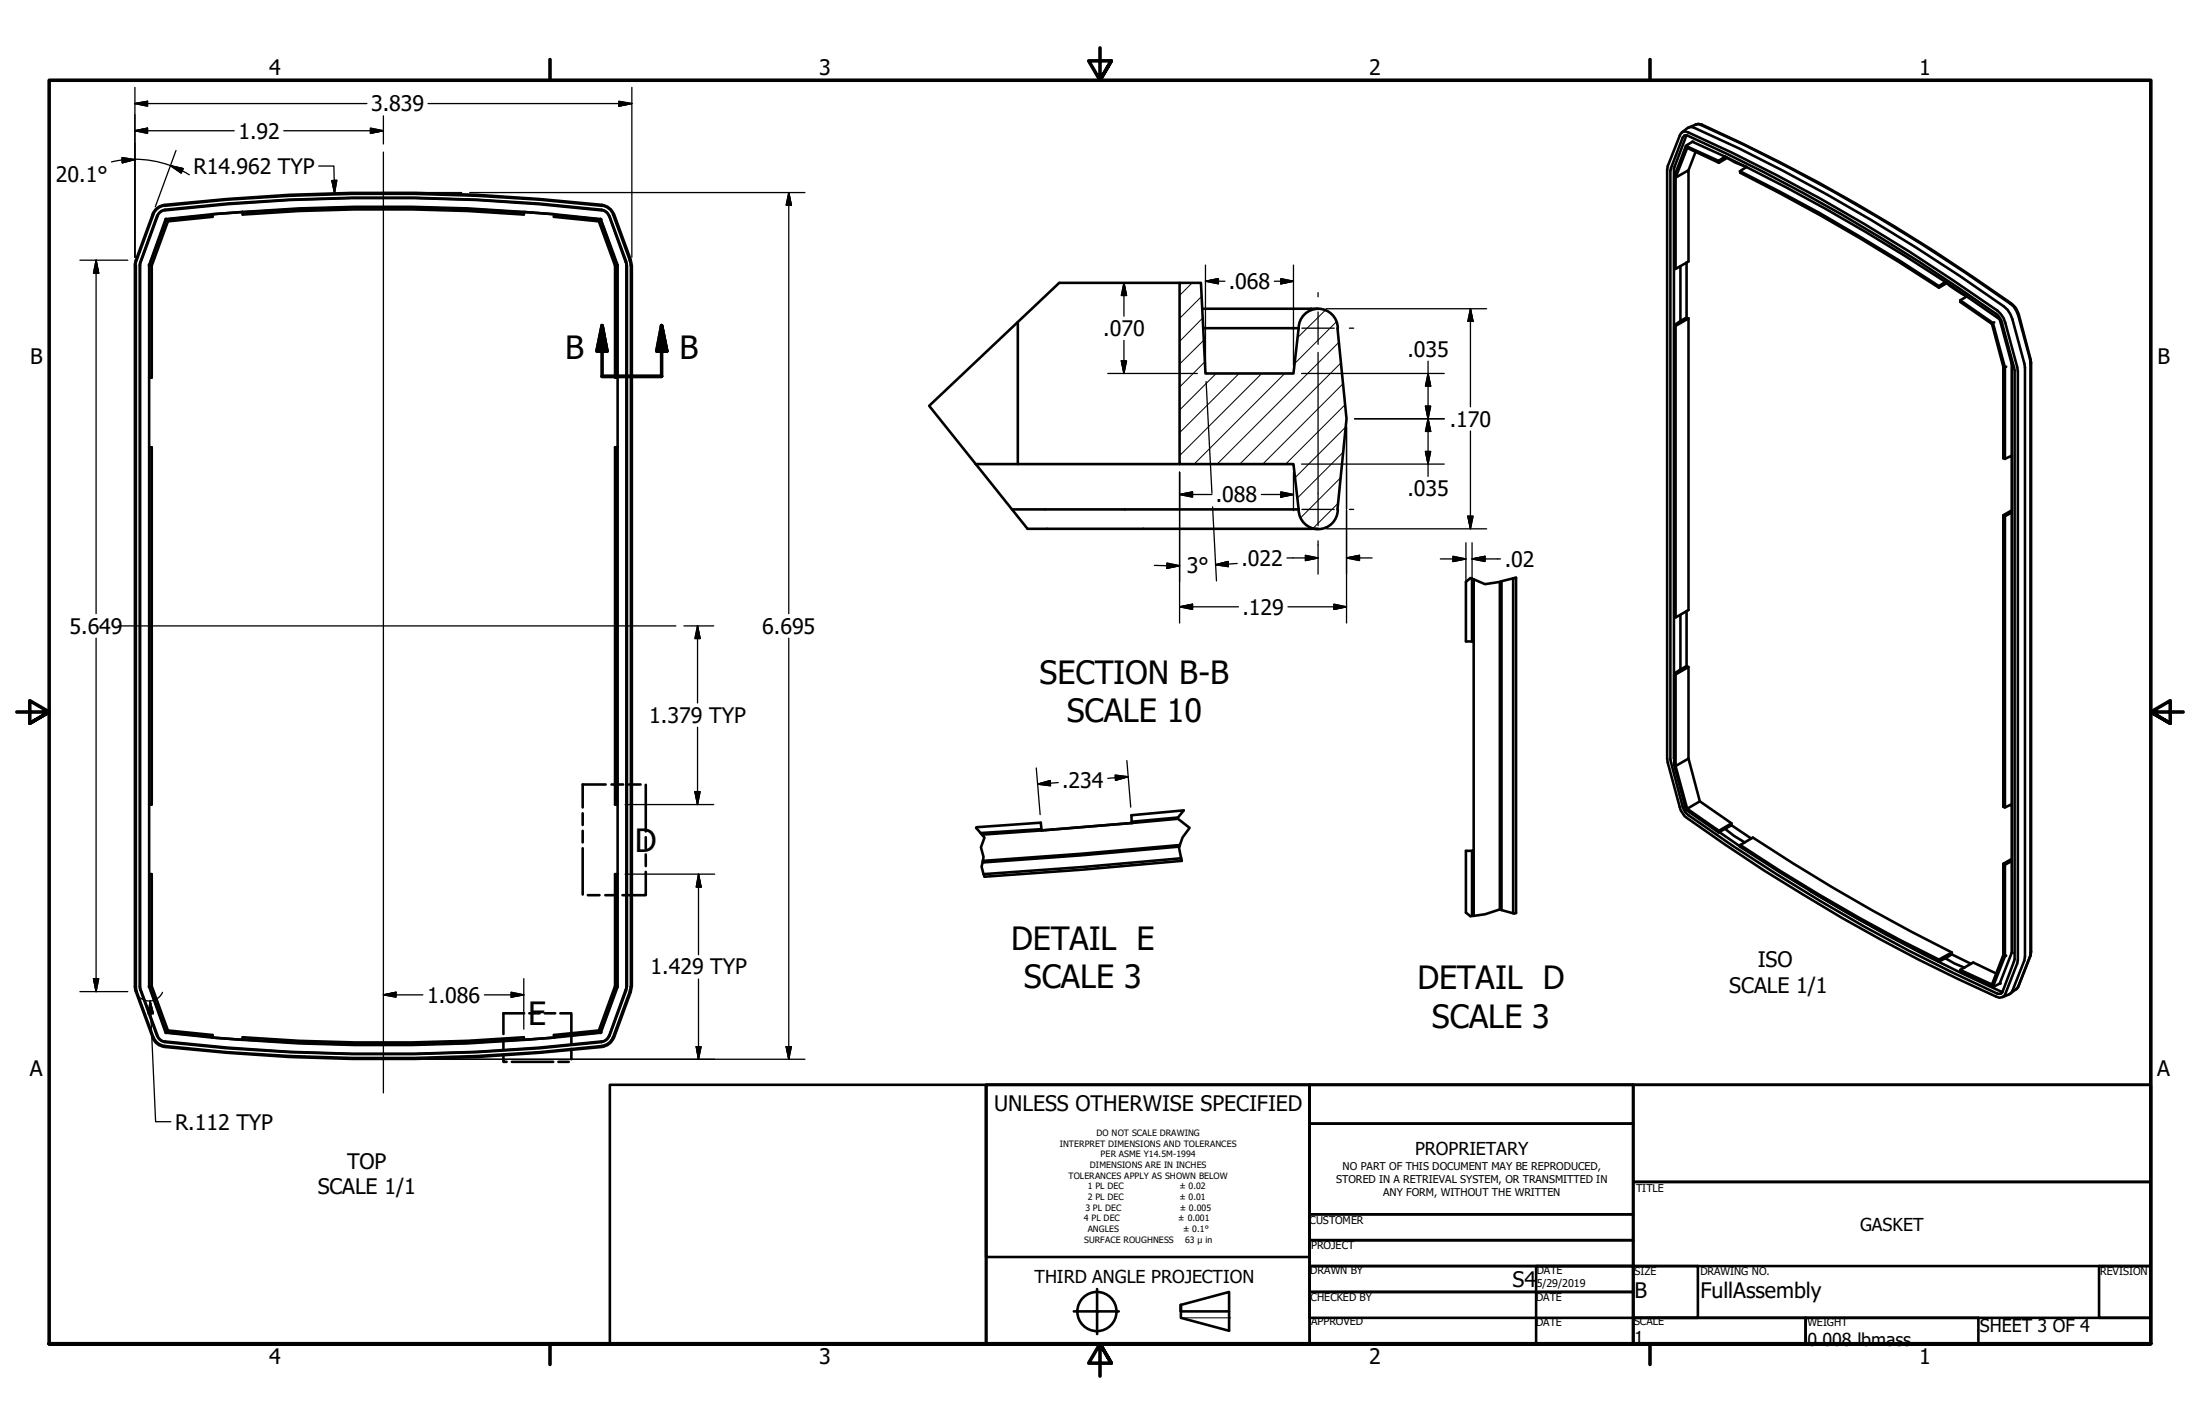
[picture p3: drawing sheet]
<svg xmlns="http://www.w3.org/2000/svg" width="432mm" height="279mm" viewBox="0 0 432 279" stroke-linecap="round" stroke-linejoin="round" font-family="sans-serif">
<!-- layer: Hatch (ANSI) -->
<g fill="none" stroke="#000" stroke-width=".2">
<path d="M234 55.5l-2.5 2.5M235.8 58.2l-4.3 4.3M236 62.4l-4.5 4.6M236.3 66.7l-4.8 4.7M236.5 71l-5 4.9M238.7 73.3l-7.2 7.2M243.2 73.3l-11.7 11.6M247.6 73.3l-16.1 16.1M252.2 73.3l-17.8 17.8M260.1 60.9l-5.4 5.3M262.3 63.1l-8.2 8.2M262.8 67.1l-23.9 24"/>
<path d="M263.2 71.2l-19.9 19.9M263.6 75.3l-15.8 15.8M264 79.4l-11.7 11.7M262.6 98.7l-4.9 4.9M263.1 93.7l-7.8 7.8M263.7 88.7l-9.1 9M264.2 83.8l-10 9.9"/>
</g>
<!-- layer: Visible (ANSI) -->
<g fill="none" stroke="#000" stroke-width=".51">
<path d="M329.9 26.2l.3-.3 .5-.1a343.1 343.1 0 0 1 61.3 35.2l1.3 1.4 .3 .9 2.4 9.5v115.6l-.1 .6-2.3 6.1a1.19 1.19 0 0 1-1.7 .5 348.5 348.5 0 0 1-61.3-35.5l-.7-1.1-2.7-10.2v-115.5l.1-.7zM330.1 26l1.2-.9 .6-.2a236.9 236.9 0 0 1 26.7 13.3 381.6 381.6 0 0 1 34.7 21.9l.7 .7 .6 .9 .4 .9 2.4 9.5v115.6l-.1 .8-2.3 5.9-.6 .7-1.3 .5M330.6 26.6l.2-.1a340.7 340.7 0 0 1 61.4 35.4l.6 1 2.6 9.7v115.6l-2.4 6.5-.3 .2h-.7a361.5 361.5 0 0 1-61.1-35.4l-.6-1.2-2.4-9.3v-115.5l2.4-6.5zM330.9 28.6l-2.3 6v18l.3 .2 2.5-1.5v-17.9l-2.5 1.5v17.9M330.9 28.6l6.4 3M330.9 28.6l1.3-.8 6.4 2.9M331 26.5l-2.5 6.6 .1 115.9M332.8 24.4l.5-.1a345.2 345.2 0 0 1 61.9 35.8l.9 1.7 2.4 8.7v.9v116.2M332.8 24.4l.6-.1 .6 .1a354.5 354.5 0 0 1 61.2 35.5l.5 .6 .5 1.2 2.5 9.5v115.6l-.2 .7-2.4 6.1-1.5 1.3M332.8 29.8l-1.4 3.6M332.8 24.4l-1.3 .6M337.3 31.6l.1 .3"/>
<path d="M337.4 31.9l-6.2-2.9-2.3 5.9M338.6 30.7a16.1 16.1 0 0 0 4.2 2.1M338.6 30.7l4.2 2.1M338.6 30.7l-1.3 .9M339 31l-1.6 .9M341.5 33.6a338.9 338.9 0 0 1 39.1 22.5M342.8 32.8l-1.3 .8 .1 .3a377.3 377.3 0 0 1 39 22.6M342.8 32.8a367.4 367.4 0 0 1 39 22.5M26.7 51.1l-.2 .9v141.5M26.7 52.1v141.4M27.5 51.4l-.1 .6v141.5M29.2 52h.1"/>
<path d="M29.3 52.1v22M30 42l-3.3 9.1M30.8 42.4l-3.2 9M30.8 42.4a1.91 1.91 0 0 1 1.6-1.3 378.2 378.2 0 0 1 86 .2 1.75 1.75 0 0 1 1.2 1.1l3.2 9 .1 .6v141.5M32.3 40.2a2.83 2.83 0 0 0-2.3 1.8M32.3 40.3a2.7 2.7 0 0 0-2.2 1.8l-3.4 9.3-.1 .6M32.3 40.2a385.3 385.3 0 0 1 85.9 0M32.3 40.4a385.3 385.3 0 0 1 85.9 0M32.4 41.3a373.6 373.6 0 0 1 85.6 0M32.4 41.2a1.81 1.81 0 0 0-1.5 1.2l-3.4 9.6v141.5M32.6 42.9l-3.3 9.1M41.7 42.2v.3l-8.7 .9-3.2 8.7v22h-.5"/>
<path d="M41.7 42.2l-9.1 .9-3.3 9v22M47.6 41.7a385 385 0 0 1 55.3 0M47.6 41.6v.5a360.3 360.3 0 0 1 55.2 0l.1-.5 5.9 .4v.2M47.6 41.6a367.9 367.9 0 0 1 70.3 1.4M47.6 41.6l-5.9 .4v.2M47.6 41.6l-5.9 .4-9.1 1M108.8 42.2l-.1 .3 8.8 .9 3.2 8.7v22h.5v13.7M108.8 42.2l9.1 .9 3.2 9M117.8 42.9l3.4 9.1v22.1M118 41.2a1.81 1.81 0 0 1 1.5 1.2M118.1 40.3a2.7 2.7 0 0 1 2.3 1.8M118.1 40.2a2.83 2.83 0 0 1 2.4 1.9"/>
<path d="M119.6 42.4l3.3 9M120.3 42.1l3.3 9M120.5 42l3.3 9.1M121.2 52.1l-.1 22M122.9 51.4l.1 .6M123.1 52.1v141.4M123.6 51.1l.2 .9M123.8 51.1l.2 .9M123.8 52.1v141.4M124 52.1v141.4M207.9 55.5h23.6M329.8 52.3v10.7l1.2-.7 .4 .2"/>
<path d="M331 51.5v10.8M381.8 55.3a21.5 21.5 0 0 0 4.2 2.9M381.8 55.3l-1.2 .8v.4l1.5-.9M381.8 55.3l4.2 2.9M384.7 58.9v.3l6.3 4.4 2.2 8.3v18l.3 .1 1.3-.6v11.2M384.7 58.9l6.5 4.5M386 58.2l6.5 4.5 2.3 8.7v18M386 58.2l-1.3 .7M29.3 74.1v13.7h.5v70.1h-.5M199.8 63.2v27.9h31.7M236 60.6h22.7M236.2 64.4h18.7l-1 8.9h-17.3l-.9-17.8h-4.2v35.6h22.4l1 8.8h-56.3"/>
<path d="M254.9 64.4a3.8 3.8 0 0 1 3.8-3.8 3.8 3.8 0 0 1 3.9 3.8M262.5 64.4l1.8 17.8-1.8 17.7M328.9 63.9v57.3M331.4 62.5v57.2l-2.5 1.5-.3-.2v-57.2M331.4 62.5l-2.5 1.4-.3-.1 1.2-.8M391.2 63.4l2.3 8.7M391.4 63.2l-.2 .2M393.8 71.9l-.3 .2v17.9M29.3 87.8v70.1M121.1 87.8v70.1M121.2 87.8h-.5v70.1h.5v13.6M121.2 87.8v70.1"/>
<path d="M191.5 91.1h8.3M254.9 100a3.8 3.8 0 0 0 3.8 3.8 3.8 3.8 0 0 0 3.9-3.8M201.7 103.8h57M287.7 114.2v11.7h1.5v41h-1.5v12.2M288.9 113.5v12.4M289.2 113.7v12.2M294.4 114.2v64.2M294.7 114v64.6M297 113.5v65.7M297.6 113.3v65.8M331 119.9v10.8M393.2 101.1v57.2l.3 .1 1.3-.6v11.2"/>
<path d="M393.5 101.3v57.1M394.8 100.1l-1.6 1 .3 .2 1.3-.7M394.8 100.6v57.2M328.6 132.1l2.4-1.4 .4 .2-2.5 1.4zM328.6 132.1v18.1l2.3 8.7 6.4 4.4M329.8 120.7v10.7M331.4 130.9v17.9l-2.5 1.5v-18M29.3 157.9v13.6h.5v22l3.2 8.7 8.7 .9v.4M232.3 159l-10.2 1 .1 1.5M328.9 150.3l2.3 8.4M331.2 158.7l6.2 4.3M331.4 148.8l2.2 8.4"/>
<path d="M333.6 157.2l6.3 4.3M333.6 157.2l-2.4 1.5M29.3 171.5v22M29.3 171.5v22l3.3 9.1 9.1 .9M121.1 171.5l.1 22M121.2 171.5h-.5v22l-3.2 8.7-8.8 .9 .1 .4M121.2 171.5v22M204.4 162.7l-11.9 .7M222.2 161.5l-17.8 1.4-.1-1.5-12.6 .9M222.2 161.5l-29.5 2.3M231.2 160.4l-9.1 .8M231.2 160.7l-9 .8"/>
<path d="M231.5 166.1l-19.3 1.7-19.4 1.4M231.6 165.8l-19.4 1.7-19.3 1.4M231.8 168.4l-19.3 1.7-19.5 1.4M232 168.9l-19.4 1.7-19.4 1.4M288.9 166.9v12.8M289.2 166.9v12.8M337.3 163.3l2.6-1.4 3.8 2.6M337.4 163l-.1 .3M337.4 163.3l4.1 2.8M338.6 162.6l1.8 1.4 2.1 1.3M339.9 161.9v-.4l-2.5 1.5M341.6 165.8a349.2 349.2 0 0 0 39 22.5"/>
<path d="M355.2 174.8a313.3 313.3 0 0 0 37.8 19.8M393.2 169.5v17.9l-2.2 5.8-6.3-2.9M393.5 169.7v17.9l.3-.1M394.8 168.5l-1.6 1 .3 .2 1.3-.7M394.8 169v17.9l-2.3 6.1-1.3 .6M26.5 193.6l.2 1M26.7 194.6l3.3 9M26.7 193.6l.1 .9M26.8 194.5l3.3 9M27.4 193.6l.1 .6M27.5 193.6l.1 .6M27.6 194.2l3.2 9"/>
<path d="M27.6 194.2l3.3 9M29.2 193.6h.1M29.3 193.6l3.3 9.1M121.1 193.5l-3.2 9.1-9.1 .9M121.2 193.6l-3.4 9.1M122.8 194.2l-3.2 9M122.9 193.6l-.1 .6M122.9 194.2l-3.3 9M123 193.6l-.1 .6M123.6 194.5l-3.3 9M123.8 193.6l-.2 .9M123.8 194.6l-3.3 9"/>
<path d="M124 193.6l-.2 1M381.8 188l1.3-.7 3.7 1.8M381.8 188l1.8 1 2 .9M383.1 186.9a367.4 367.4 0 0 1-39.1-22.6l-2.4 1.5-.1 .3a372.6 372.6 0 0 0 39.1 22.6M383.1 187.3v-.4l-2.5 1.4v.4l1.2-.7M384.7 190.3v.4l6.5 2.9M384.7 190.3l2.6-1.5 4.5 2.2M393.5 187.6l-2.3 6M396.2 193.5l-.5 .6M30 203.6a2.83 2.83 0 0 0 2.3 1.8M30.1 203.5a2.64 2.64 0 0 0 2.2 1.7M30.8 203.2a1.87 1.87 0 0 0 1.6 1.3 377.3 377.3 0 0 0 86-.1 1.87 1.87 0 0 0 1.2-1.2"/>
<path d="M30.9 203.2a1.81 1.81 0 0 0 1.5 1.2M32.3 205.2a385.3 385.3 0 0 0 85.9 0M32.4 204.3a373.6 373.6 0 0 0 85.6 0M32.6 202.6a367 367 0 0 0 70.3 1.4M41.7 203.5v.1l5.9 .4v-.5a360.3 360.3 0 0 0 55.2 0l.1 .5M47.6 204a385 385 0 0 0 55.3 0M108.8 203.5v.1l-5.9 .4M117.9 202.6l-9.1 1-5.9 .4M119.5 203.2a1.81 1.81 0 0 1-1.5 1.2M120.3 203.5a2.64 2.64 0 0 1-2.2 1.7M120.5 203.6a2.9 2.9 0 0 1-2.3 1.8 385.3 385.3 0 0 1-85.9 0"/>
</g>
<g fill="#000">
<circle cx="332.2" cy="27.8" r=".25"/>
<circle cx="32.6" cy="43.1" r=".25"/>
<circle cx="117.9" cy="43.1" r=".25"/>
<circle cx="394.8" cy="71.4" r=".25"/>
<circle cx="392.5" cy="193" r=".25"/>
<circle cx="394.8" cy="186.9" r=".25"/>
<circle cx="32.6" cy="202.6" r=".25"/>
<circle cx="117.9" cy="202.6" r=".25"/>
</g>
<!-- layer: Break Line (ANSI) -->
<path d="M207.9 55.5l-25.5 24.1 19.3 24.2M297.6 113.3l-3.2 .9-2.9 .4-2.9-1.2-.9 .8M232.3 159l-1.2 1.5 2.4 1.9-1.4 1.9a4.2 4.2 0 0 0-.3 4.1l.2 .5M191.7 162.3l-.1 .1 1.6 1.9-.7 1.9a5.4 5.4 0 0 1 .2 3.9l.5 1.9M287.7 179.1l.9 .7a20.9 20.9 0 0 0 5.8-1.4l2.8 .9 .4-.2" fill="none" stroke="#000" stroke-width=".51"/>
<!-- layer: Section Line (ANSI) -->
<path d="M118.2 63.9l.9 5h-1.9zM118.2 63.9v10h11.7v-10M129.9 63.9l1 5h-2z" fill="none" stroke="#000" stroke-width=".7"/>
<path d="M118.2 63.9l.9 5zM118.2 63.9l.9 5h-1.9zM129.9 63.9l1 5zM129.9 63.9l1 5h-2z" fill="#000" stroke="#000" stroke-width=".7"/>
<!-- layer: Detail Boundary (ANSI) -->
<g fill="none" stroke="#000" stroke-width=".51">
<path d="M114.4 159.6v2.3M118.9 153.9h-4.5v4.5M120 153.9h2.3M123.4 153.9h2.3M126.7 154v9.1M114.4 163v2.3M114.4 166.4v9.1M115.4 175.6h2.3M118.8 175.6h2.2M126.7 171.1v4.5h-4.5M126.7 164.3v2.2M126.7 167.6v2.3"/>
<path d="M102.9 198.8h-4.1v4.1M103.9 198.8h2M106.9 198.8h2.1M110 198.8h2.1v6M98.8 206.9v1.4h.6M98.8 203.9v2M100.5 208.3h8.1M109.6 208.3h2M112.1 205.8v2"/>
</g>
<!-- layer: Border (ANSI) -->
<path d="M107.9 11.7v4M215.9 9.4v6.3l-2.2-3.8h4.4l-2.2 3.8 2.2-3.8M323.8 11.7v4M3.3 139.7h6.4l-3.9-2.2v4.4l3.9-2.2-3.9 2.2M428.5 139.7h-6.4l3.9-2.2v4.4l-3.9-2.2 3.9 2.2M9.7 263.7v-248h412.4v248h-412.4h412.4M107.9 263.7v4M218.1 267.5l-2.2-3.8 2.2 3.8h-4.4l2.2-3.8v6.3M323.8 263.7v4" fill="none" stroke="#000" stroke-width=".7"/>
<!-- layer: Sketch Geometry (ANSI) -->
<path d="M75.2 37.8h15.4M75.2 29.8v184.6M23.2 122.8h109.5M75.2 207.8h3.9" fill="none" stroke="#000" stroke-width=".25"/>
<!-- layer: Title (ANSI) -->
<g fill="none" stroke="#000" stroke-width=".51">
<path d="M119.7 212.9h73.8v50.8h-73.8zM193.5 212.9v33.7h63.5v-33.7h63.5v50.8h-63.5v-50.8zM193.5 212.9h63.5v50.8h-63.5zM193.5 212.9h228.6v50.8h-228.6zM257 212.9h63.5v7.6h-63.5zM320.5 212.9h101.6v19h-101.6zM257 238.3h63.5v5h-63.5zM257 220.5h63.5v17.8h-63.5zM320.5 231.9h101.6v16.5h-101.6zM215.3 252.9v4.4h-4.5M219.6 257.3h-4.3v4.4M231.8 256l9.4-2.5v7.6l-9.4-2.5v-2.6v1.3h9.4"/>
<path d="M257 253.5h63.5v5.1h-63.5zM257 248.4h63.5v5.1h-63.5zM257 243.3h63.5v5.1h-63.5zM301.5 248.4h19v15.3h-19zM320.5 258.6h33.9v5.1h-33.9zM320.5 248.4h12.7v10.2h-12.7zM320.5 258.6h101.6v5.1h-101.6zM354.4 258.6h33.9v5.1h-33.9zM412 248.4h10.1v10.2h-10.1z"/>
<circle cx="215.3" cy="257.3" r="3.8"/>
</g>
<!-- layer: 0 -->
<path d="M231.8 258.6h9.8" fill="none" stroke="#000" stroke-width=".2"/>
<!-- layer: Dimension (ANSI) -->
<g fill="none" stroke="#000" stroke-width=".25">
<path d="M26.5 17.1v33.4M121.5 19.9l2.5 .4-2.5 .5zM124 17.1v33.4M23.9 30.9l2.6 .4-2.5 .6zM24 31.4l-2.1 .4M26.4 31.2a20.3 20.3 0 0 1 7 1.3M26.5 20.3l2.5-.4v.9zM26.5 25.7l2.5-.6v1.1zM26.5 20.3h45.5M26.5 31.3l-2.5 .1M26.5 25.7h19.5M33.5 32.5l2.4 .6-.3 .9z"/>
<path d="M33.5 32.5l2.3 1M34.5 29.5l-4 11.1M35.7 33.5l1.4 .8M55.7 25.7h19.5M62.5 32.6h3l.2 5.3M65.2 35.4h.9l-.4 2.5zM72.7 25.1l2.5 .6-2.5 .5zM75.2 22.7v5.6M84 20.3h40M92.2 37.8h65.8M154.8 37.8l.5 2.5h-1zM154.8 37.8v82.6"/>
<path d="M15.7 51.1h9.4M18.9 51.1l.5 2.5h-1zM18.9 51.1v69.3M217.4 55.5h12.5M220.6 55.5l.5 2.5h-1zM220.6 55.5v6.5M236.6 55.2l2.5-.5v1zM236.6 55.2h3.8M236.6 52v19.7M250.1 55.2h3.8M251.4 54.7l2.5 .5-2.5 .5zM253.9 52v12.3"/>
<path d="M217.4 73.3h17.6M220.1 70.8h1l-.5 2.5zM220.6 66.8v6.5M236.7 74.9l1.2 21.9M253.9 64.5v7.2M255.5 73.3h28M258.7 69.2v27.6M260.3 60.6h31.5M279.8 79.7h1l-.5 2.5zM280.3 73.3l.5 2.5h-1zM280.3 70.9v22.6M288.6 60.6l.5 2.5h-1z"/>
<path d="M288.6 60.6v19.2M231.5 97l2.6-.5v1zM231.5 92.6v29.6M231.5 97h6.4M238 99.4l.8 14.6M247.6 97h6.3M251.4 96.5l2.5 .5-2.5 .5zM253.9 92.6v7.3M255.5 91.1h28M264.3 83.8v16.1M265.9 82.2h17.6M279.8 88.6h1l-.5 2.5z"/>
<path d="M280.3 82.2l.5 2.4h-1zM288.6 84.6v19.2M226.6 110.9l4.9 .1M229 110.5l2.5 .5-2.5 .5zM231.5 119.1l2.6-.5v1zM231.5 119.1h11.6M238.6 110.8l2.4-.6 .1 1zM242.8 110.6l-4.2 .2M252.6 109.5h6.1M252.8 119.1h11.5M253.9 100.1v.1M256.2 109l2.5 .5-2.5 .5z"/>
<path d="M258.7 106.9v5.7M260.3 103.8h31.5M261.8 118.6l2.5 .5-2.5 .5zM264.3 109.5l2.5-.5v1zM264.3 109.5h5M264.3 100.1v22.1M282.7 109.7h5M285.2 109.2l2.5 .5-2.5 .5zM287.7 106.5v17.8M288.1 101.3h1l-.5 2.5zM288.9 109.7l2.6-.5v1zM288.9 109.7h5.6"/>
<path d="M288.9 106.5v17.8M18.9 125.2v69.4M134.2 122.8h5.9M136.9 122.8l.5 2.5h-1zM136.9 122.8v15.1M154.8 125.2v82.6M122.7 157.9h17.4M136.4 155.3h1l-.5 2.6zM136.9 142.7v15.2M203.4 150.7l.8 9.1M203.6 153.9l2.5-.7 .1 1zM207.7 153.5l-4.1 .4"/>
<path d="M218.9 152.1l2.5 .3-2.5 .7zM221.2 149.2l.7 9.2M221.4 152.4l-4 .3M122.7 171.5h17.6M137.1 171.5l.5 2.6h-.9zM137.1 171.5v15.8M15.7 194.6h9.4M18.4 192h1l-.5 2.6zM29.5 196.4l.6 2.5h-1zM29.5 196.4l1 23.7h3M31.9 194.7a2.83 2.83 0 0 1-4.3 1.1M75.2 195.2l2.5-.5v.9z"/>
<path d="M75.2 195.2h7.8M95.1 195.2h7.7M100.3 194.7l2.5 .5-2.5 .4zM102.8 192v9.9M137.1 192.1v15.7M80.6 207.8h77.4M136.7 205.4h.9l-.5 2.4zM154.3 205.4h1l-.5 2.4z"/>
</g>
<g fill="#000" stroke="#000" stroke-width=".25">
<path d="M26.5 20.3l2.5-.4zM26.5 20.3l2.5-.4v.9zM24 31.9l2.5-.6zM23.9 30.9l2.6 .4-2.5 .6zM26.5 25.7l2.5-.6zM26.5 25.7l2.5-.6v1.1zM33.5 32.5l2.4 .6zM33.5 32.5l2.4 .6-.3 .9zM65.2 35.4l.5 2.5zM65.2 35.4h.9l-.4 2.5zM72.7 26.2l2.5-.5zM72.7 25.1l2.5 .6-2.5 .5z"/>
<path d="M121.5 20.8l2.5-.5zM121.5 19.9l2.5 .4-2.5 .5zM18.9 51.1l.5 2.5zM18.9 51.1l.5 2.5h-1zM154.8 37.8l.5 2.5zM154.8 37.8l.5 2.5h-1zM220.6 55.5l.5 2.5zM220.6 55.5l.5 2.5h-1zM236.6 55.2l2.5-.5zM236.6 55.2l2.5-.5v1zM251.4 55.7l2.5-.5zM251.4 54.7l2.5 .5-2.5 .5z"/>
<path d="M220.1 70.8l.5 2.5zM220.1 70.8h1l-.5 2.5zM279.8 79.7l.5 2.5zM279.8 79.7h1l-.5 2.5zM280.3 73.3l.5 2.5zM280.3 73.3l.5 2.5h-1zM288.6 60.6l.5 2.5zM288.6 60.6l.5 2.5h-1zM231.5 97l2.6-.5zM231.5 97l2.6-.5v1zM251.4 97.5l2.5-.5zM251.4 96.5l2.5 .5-2.5 .5z"/>
<path d="M279.8 88.6l.5 2.5zM279.8 88.6h1l-.5 2.5zM280.3 82.2l.5 2.4zM280.3 82.2l.5 2.4h-1zM229 111.5l2.5-.5zM229 110.5l2.5 .5-2.5 .5zM231.5 119.1l2.6-.5zM231.5 119.1l2.6-.5v1zM238.6 110.8l2.4-.6zM238.6 110.8l2.4-.6 .1 1zM256.2 110l2.5-.5zM256.2 109l2.5 .5-2.5 .5z"/>
<path d="M261.8 119.6l2.5-.5zM261.8 118.6l2.5 .5-2.5 .5zM264.3 109.5l2.5-.5zM264.3 109.5l2.5-.5v1zM285.2 110.2l2.5-.5zM285.2 109.2l2.5 .5-2.5 .5zM288.1 101.3l.5 2.5zM288.1 101.3h1l-.5 2.5zM288.9 109.7l2.6-.5zM288.9 109.7l2.6-.5v1zM136.9 122.8l.5 2.5zM136.9 122.8l.5 2.5h-1z"/>
<path d="M136.4 155.3l.5 2.6zM136.4 155.3h1l-.5 2.6zM203.6 153.9l2.5-.7zM203.6 153.9l2.5-.7 .1 1zM218.9 153.1l2.5-.7zM218.9 152.1l2.5 .3-2.5 .7zM137.1 171.5l.5 2.6zM137.1 171.5l.5 2.6h-.9zM18.4 192l.5 2.6zM18.4 192h1l-.5 2.6zM29.5 196.4l.6 2.5zM29.5 196.4l.6 2.5h-1z"/>
<path d="M75.2 195.2l2.5-.5zM75.2 195.2l2.5-.5v.9zM100.3 195.6l2.5-.4zM100.3 194.7l2.5 .5-2.5 .4zM136.7 205.4l.4 2.4zM136.7 205.4h.9l-.5 2.4zM154.3 205.4l.5 2.4zM154.3 205.4h1l-.5 2.4z"/>
</g>
<!-- layer: Center Mark (ANSI) -->
<path d="M258.7 57.4v.8M251.7 64.4h.8M255.5 64.4h6.4M258.7 61.2v6.4M264.9 64.4h.8M251.7 99.9h.8M255.5 99.9h6.4M258.7 96.8v6.3M264.9 99.9h.8M258.7 106.1v.8" fill="none" stroke="#000" stroke-width=".25"/>
<g font-size="6.3">
<text x="110.9" y="70.4">B</text>
<text x="133.3" y="70.4">B</text>
<text x="204" y="134.2">SECTION B-B</text>
<text x="209.4" y="141.7">SCALE 10</text>
<text x="124.6" y="167.2">D</text>
<text x="198.4" y="186.4">DETAIL E</text>
<text x="201" y="193.9">SCALE 3</text>
<text x="278.2" y="194.1">DETAIL D</text>
<text x="103.7" y="201.1">E</text>
<text x="281.1" y="201.6">SCALE 3</text>
</g>
<g font-size="4.2">
<text x="52.8" y="14.7">4</text>
<text x="160.8" y="14.7">3</text>
<text x="268.7" y="14.7">2</text>
<text x="376.7" y="14.7">1</text>
<text x="72.8" y="21.8">3.839</text>
<text x="46.8" y="27.2">1.92</text>
<text x="11" y="35.7">20.1°</text>
<text x="38" y="34.1">R14.962 TYP</text>
<text x="241.2" y="56.7">.068</text>
<text x="216.5" y="65.9">.070</text>
<text x="5.9" y="71.4">B</text>
<text x="276.2" y="70">.035</text>
<text x="423.5" y="71.4">B</text>
<text x="284.5" y="83.7">.170</text>
<text x="238.6" y="98.6">.088</text>
<text x="276.2" y="97.3">.035</text>
<text x="232.9" y="112.5">3°</text>
<text x="243.6" y="111">.022</text>
<text x="295.3" y="111.2">.02</text>
<text x="13.7" y="124.3">5.649</text>
<text x="149.6" y="124.3">6.695</text>
<text x="243.8" y="120.6">.129</text>
<text x="127.4" y="141.9">1.379 TYP</text>
<text x="208.5" y="154.7">.234</text>
<text x="127.7" y="191.2">1.429 TYP</text>
<text x="345" y="189.8">ISO</text>
<text x="83.8" y="196.7">1.086</text>
<text x="339.4" y="194.8">SCALE 1/1</text>
<text x="5.8" y="211.1">A</text>
<text x="423.4" y="211.1">A</text>
<text x="34.4" y="221.7">R.112 TYP</text>
<text x="195.1" y="217.9">UNLESS OTHERWISE SPECIFIED</text>
<text x="68.1" y="229.3">TOP</text>
<text x="62.4" y="234.3">SCALE 1/1</text>
<text x="296.9" y="252.5">S4</text>
<text x="320.8" y="254.6">B</text>
<text x="333.8" y="254.6">FullAssembly</text>
<text x="52.8" y="267.7">4</text>
<text x="160.8" y="267.7">3</text>
<text x="268.7" y="267.7">2</text>
<text x="376.7" y="267.7">1</text>
</g>
<g font-size="3.5">
<text x="277.7" y="226.6">PROPRIETARY</text>
<text x="365.1" y="241.5">GASKET</text>
<text x="203.1" y="251.7">THIRD ANGLE PROJECTION</text>
<text x="320.7" y="263.7">1</text>
<text x="388.6" y="261.4">SHEET 3 OF 4</text>
<text x="354.8" y="264">0.008 lbmass</text>
</g>
<g font-size="2.1">
<text x="262.3" y="232">STORED IN A RETRIEVAL SYSTEM, OR TRANSMITTED IN</text>
<text x="263.5" y="229.6">NO PART OF THIS DOCUMENT MAY BE REPRODUCED,</text>
<text x="321.1" y="233.8">TITLE</text>
<text x="271.5" y="234.6">ANY FORM, WITHOUT THE WRITTEN</text>
<text x="257" y="240.2">CUSTOMER</text>
<text x="257.4" y="245.1">PROJECT</text>
<text x="257.2" y="250">DRAWN BY</text>
<text x="301.6" y="250">DATE</text>
<text x="320.8" y="250.2">SIZE</text>
<text x="333.8" y="250.2">DRAWING NO.</text>
<text x="412.2" y="250.2">REVISION</text>
<text x="257.2" y="255.2">CHECKED BY</text>
<text x="301.5" y="255.3">DATE</text>
<text x="301.6" y="252.5">5/29/2019</text>
<text x="257.4" y="260">APPROVED</text>
<text x="301.5" y="260.1">DATE</text>
<text x="320.7" y="260">SCALE</text>
<text x="354.8" y="260.2">WEIGHT</text>
</g>
<g font-size="1.7">
<text x="208" y="225">INTERPRET DIMENSIONS AND TOLERANCES</text>
<text x="215.2" y="222.9">DO NOT SCALE DRAWING</text>
<text x="216" y="227.1">PER ASME Y14.5M-1994</text>
<text x="209.7" y="231.3">TOLERANCES APPLY AS SHOWN BELOW</text>
<text x="213.5" y="233.4">1 PL DEC</text>
<text x="213.9" y="229.2">DIMENSIONS ARE IN INCHES</text>
<text x="231.5" y="233.4">± 0.02</text>
<text x="212.7" y="239.6">4 PL DEC</text>
<text x="213" y="237.6">3 PL DEC</text>
<text x="213.5" y="235.5">2 PL DEC</text>
<text x="231.3" y="239.6">± 0.001</text>
<text x="231.5" y="235.5">± 0.01</text>
<text x="231.6" y="237.6">± 0.005</text>
<text x="212.8" y="243.8">SURFACE ROUGHNESS</text>
<text x="213.5" y="241.7">ANGLES</text>
<text x="232.2" y="241.7">± 0.1°</text>
<text x="232.6" y="243.8">63 µ in</text>
</g>
</svg>
